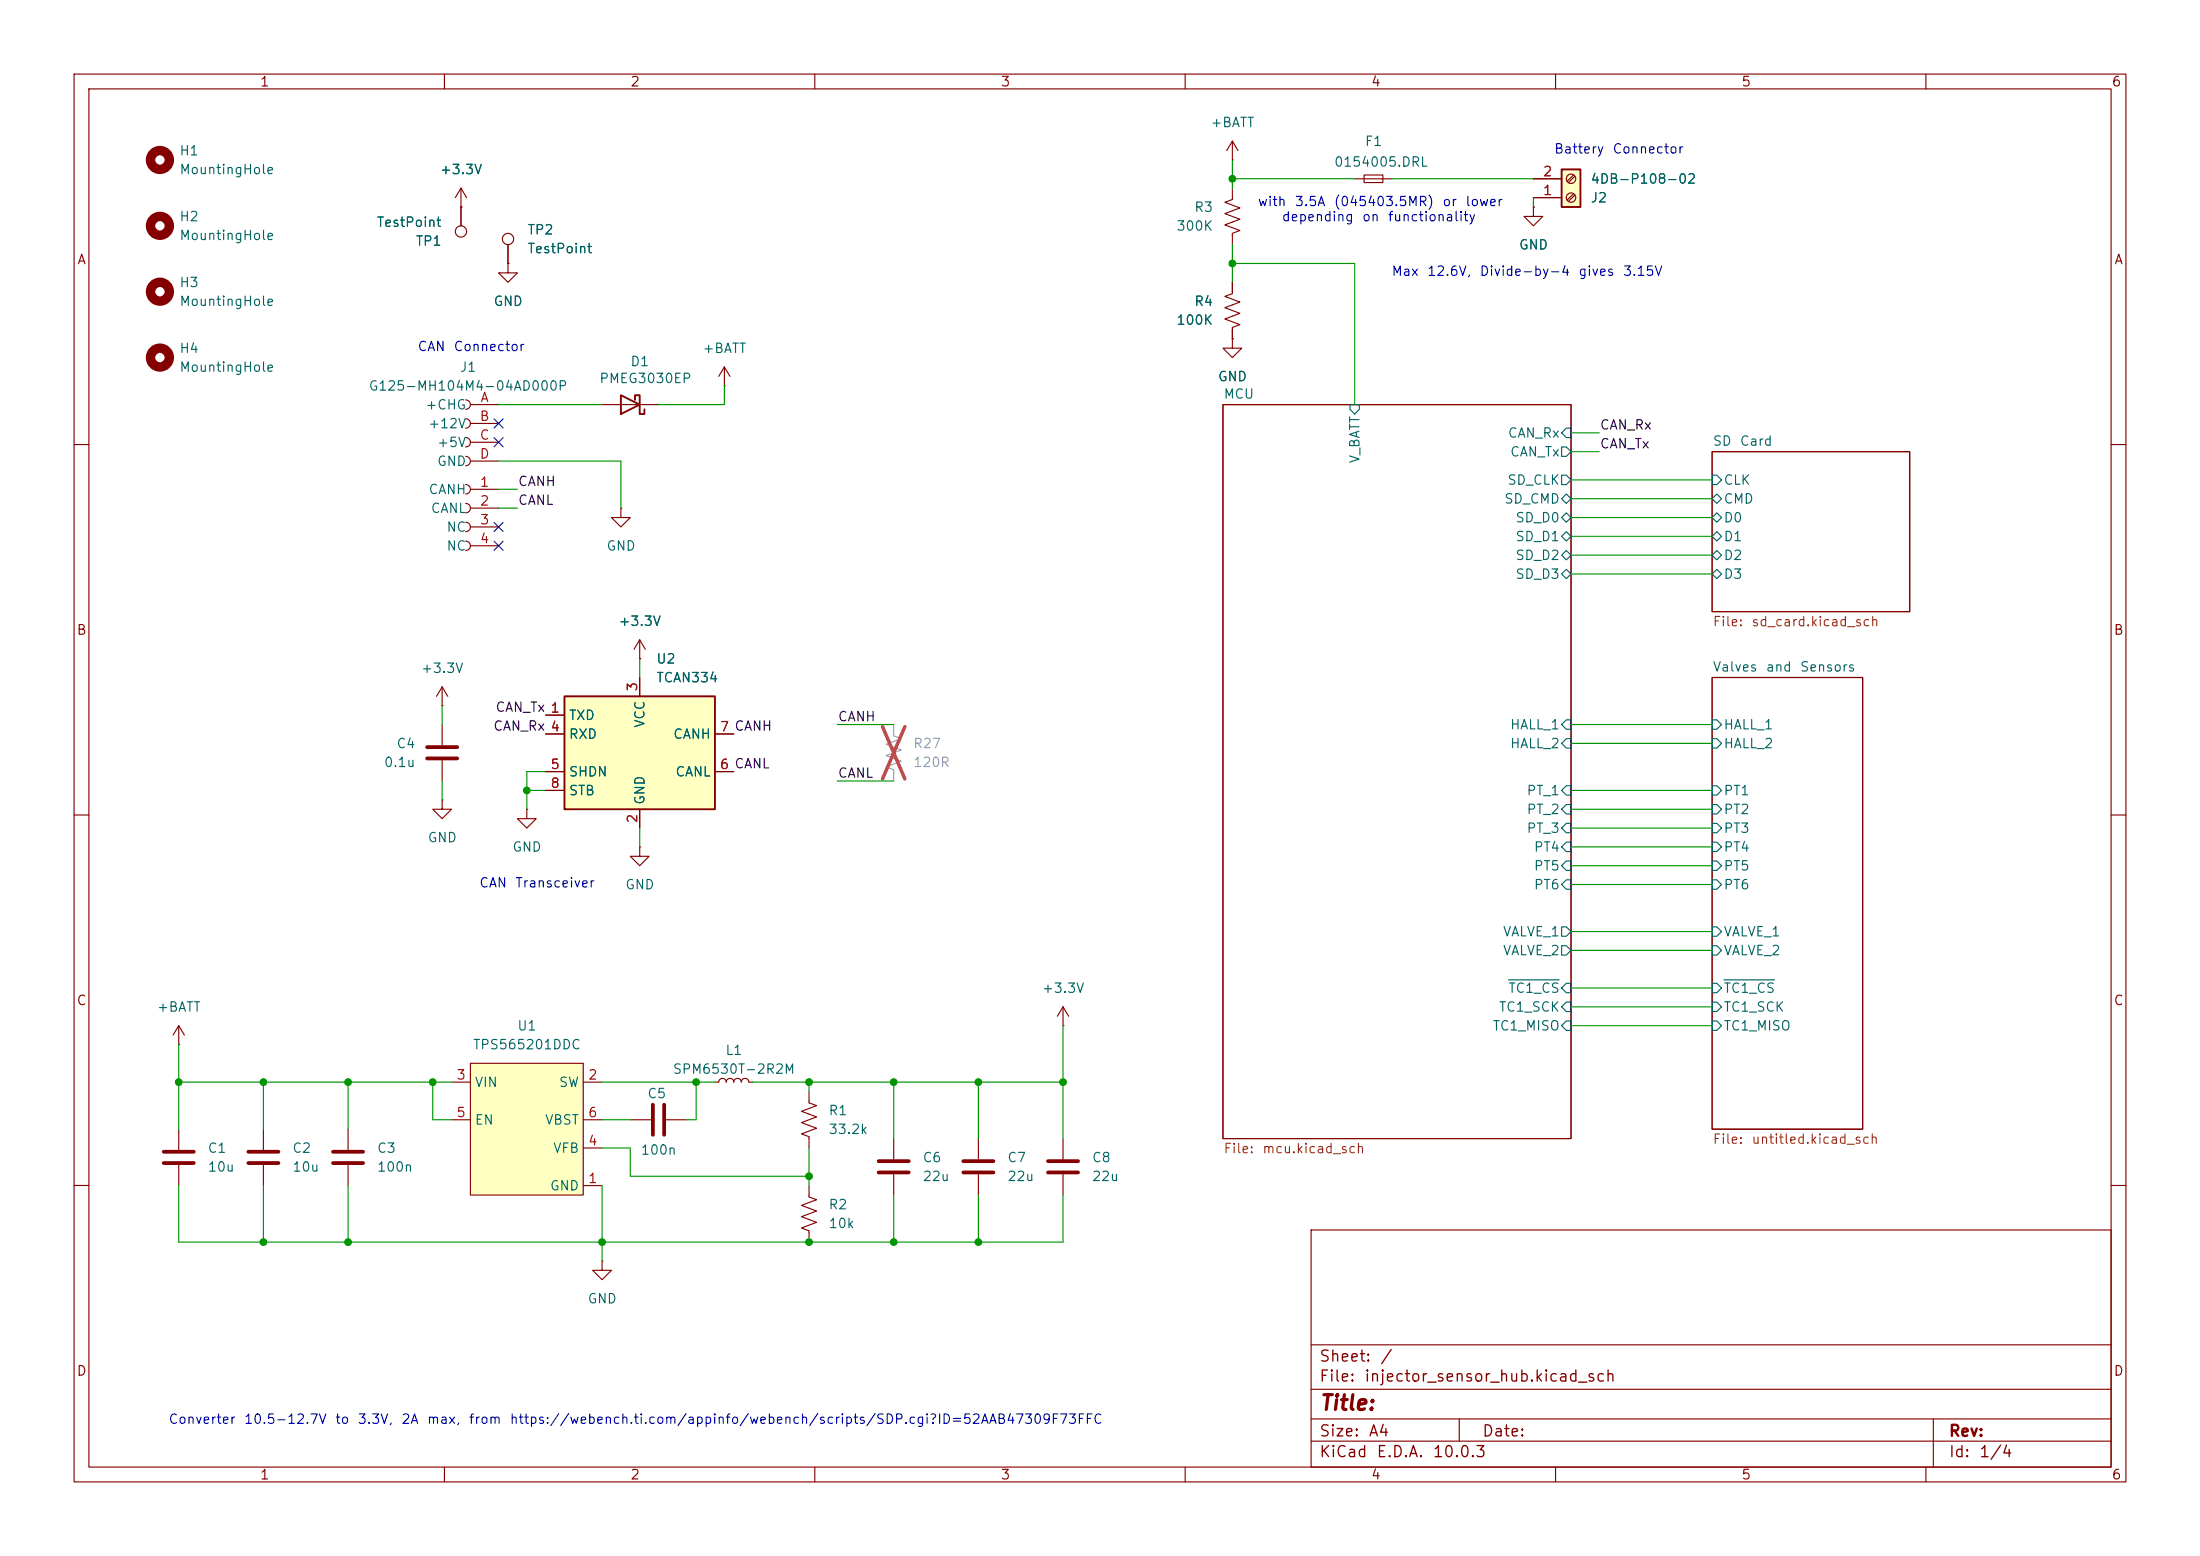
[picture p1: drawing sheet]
<svg xmlns="http://www.w3.org/2000/svg" width="297mm" height="210mm" viewBox="0 0 297 210" stroke-linecap="round" stroke-linejoin="round" font-family="sans-serif">
<g fill="none" stroke="#840000" stroke-width=".15">
<path d="M10 10h277v190h-277zM12 12h273v186h-273zM60 10v2M110 10v2M160 10v2M210 10v2M260 10v2M207 27.9v1.3h1.3l-1.3 1.3-1.3-1.3h1.3M207 27.9h.1M165.1 54.6h47v99.1h-47zM10 60h2M231.1 61h26.7v21.6h-26.7z"/>
<path d="M285 60h2M231.1 91.4h20.4v61h-20.4zM10 110h2M71.1 109.2v1.3h1.3l-1.3 1.3-1.3-1.3h1.3M71.1 109.2h.1M285 110h2M47 152.4v2.8M47 157.2v2.8M10 160h2M177 166h108v32h-108zM285 160h2M60 198v2"/>
<path d="M110 198v2M160 198v2M177 194.5h108M177 191.5h108M177 187.5h108M177 181.5h108M197 191.5v3M210 198v2M260 198v2M261 191.5v6.5"/>
</g>
<g fill="none" stroke="#006464" stroke-width=".15">
<path d="M182.2 54.6h1.3v.6l-.6 .7-.7-.7zM211.5 57.8h.6v1.3h-.6l-.7-.7zM210.8 64.1h.7l.6 .7-.6 .6h-.7zM210.8 67.3l.7-.6 .6 .6-.6 .6zM210.8 60.3h.7l.6 .7-.6 .6h-.7zM210.8 69.9l.7-.7 .6 .7-.6 .6zM210.8 72.4l.7-.6 .6 .6-.6 .6zM210.8 74.9l.7-.6 .6 .6-.6 .7zM210.8 77.5l.7-.7 .6 .7-.6 .6zM231.1 64.1h.7l.6 .7-.6 .6h-.7zM231.1 67.3l.7-.6 .6 .6-.6 .6zM231.1 69.9l.7-.7 .6 .7-.6 .6z"/>
<path d="M231.1 74.9l.7-.6 .6 .6-.6 .7zM231.1 77.5l.7-.7 .6 .7-.6 .6zM231.8 71.8l.6 .6-.6 .6-.7-.6zM211.5 97.2h.6v1.2h-.6l-.7-.6zM211.5 99.7h.6v1.3h-.6l-.7-.7zM231.1 97.2h.7l.6 .6-.6 .6h-.7zM231.1 99.7h.7l.6 .6-.6 .7h-.7zM211.5 106h.6v1.3h-.6l-.7-.6zM211.5 108.6h.6v1.3h-.6l-.7-.7zM211.5 111.1h.6v1.3h-.6l-.7-.6zM211.5 118.7h.6v1.3h-.6l-.7-.6zM211.5 113.7h.6v1.2h-.6l-.7-.6z"/>
<path d="M211.5 116.2h.6v1.3h-.6l-.7-.7zM231.1 106h.7l.6 .7-.6 .6h-.7zM231.1 108.6h.7l.6 .6-.6 .7h-.7zM231.1 111.1h.7l.6 .7-.6 .6h-.7zM231.1 116.2h.7l.6 .6-.6 .7h-.7zM231.1 118.7h.7l.6 .7-.6 .6h-.7zM231.1 113.7h.7l.6 .6-.6 .6h-.7zM203.7 132.2h6.8M210.8 127.6h.7l.6 .7-.6 .6h-.7zM210.8 125.1h.7l.6 .6-.6 .7h-.7zM211.5 132.7h.6v1.3h-.6l-.7-.6zM211.5 137.8h.6v1.3h-.6l-.7-.7z"/>
<path d="M211.5 135.3h.6v1.2h-.6l-.7-.6zM231.1 135.3h.7l.6 .6-.6 .6h-.7zM231.1 132.7h.7l.6 .7-.6 .6h-.7zM231.1 125.1h.7l.6 .6-.6 .7h-.7zM231.1 137.8h.7l.6 .6-.6 .7h-.7zM231.1 127.6h.7l.6 .7-.6 .6h-.7zM232.7 132.2h6.9"/>
</g>
<path d="M45 155.4h4M45 157h4" fill="none" stroke="#840000" stroke-width=".51"/>
<path d="M76.2 94h20.3v15.2h-20.3z" fill="#ffffc2"/>
<path d="M76.2 94h20.3v15.2h-20.3z" fill="none" stroke="#840000" stroke-width=".25"/>
<g fill="none" stroke="#840000" stroke-width=".15">
<path d="M59.7 95.3h.1M59.7 92.7l-.8 1.3M59.7 92.7l.8 1.3M59.7 92.7v2.6M73.7 96.5h2.5M73.7 99.1h2.5M86.4 91.4v2.6M96.5 99.1h2.6M73.7 104.1h2.5M73.7 106.7h2.5M86.4 114.3v1.3h1.2l-1.2 1.2-1.3-1.2h1.3M86.4 114.3h.1"/>
<path d="M86.4 109.2v2.6M96.5 104.1h2.6M143.5 138.4h.1M143.5 135.9l-.8 1.3M143.5 135.9l.8 1.3M143.5 135.9v2.5M96.5 146.1h.5a.51 .51 0 0 1 .5-.6 .51 .51 0 0 1 .5 .6 .51 .51 0 0 1 .6-.6 .51 .51 0 0 1 .5 .6 .51 .51 0 0 1 .5-.6 .51 .51 0 0 1 .5 .6 .51 .51 0 0 1 .5-.6 .51 .51 0 0 1 .5 .6h.5"/>
</g>
<path d="M210.8 22.9h2.6v5h-2.6z" fill="#ffffc2"/>
<path d="M210.8 22.9h2.6v5h-2.6zM83.8 53.3l2.6 1.3-2.6 1.3zM85.7 54v-.7h.7v2.6h.6v-.7" fill="none" stroke="#840000" stroke-width=".25"/>
<g fill="none" stroke="#840000" stroke-width=".15">
<path d="M68.6 33v2.6M207 26.7h3.8M207 24.1h3.8M212.4 26.2l-.8 .8M212.4 23.6l-.8 .9M212.6 26.3l-.9 .9M212.6 23.8l-.9 .8M81.3 54.6h7.6M86.4 88.9h.1M86.4 86.4l-.8 1.2M86.4 86.4l.7 1.2M86.4 86.4v2.5"/>
<path d="M120.6 153.7v2.8M120.6 158.5v2.8"/>
<circle cx="68.6" cy="32.3" r=".76"/>
<circle cx="212.1" cy="26.7" r=".63"/>
<circle cx="212.1" cy="24.1" r=".63"/>
</g>
<path d="M118.6 156.7h4.1M118.6 158.2h4.1" fill="none" stroke="#840000" stroke-width=".51"/>
<path d="M63.5 143.5h15.2v17.8h-15.2z" fill="#ffffc2"/>
<g fill="none" stroke="#840000" stroke-width=".15">
<path d="M166.4 19.1l-.8 1.2M166.4 19.1l.7 1.2M166.4 19.1v2.5M62.2 27.9h.1M62.2 25.4l-.7 1.3M62.2 25.4l.8 1.3M62.2 25.4v5.1M68.6 35.6v1.2h1.2l-1.2 1.3-1.3-1.3h1.3M68.6 35.6h.1M68.6 33v2.6M166.4 21.6h.1M166.4 25.4v1.5l-1 .4 2 .8-2 .7 2 .8-2 .8 2 .7-1 .4v1.5"/>
<path d="M166.4 38.1v1.5l-1 .4 2 .8-2 .7 2 .8-2 .8 2 .7-1 .4v1.5M182.9 24.1h5.1M184.1 23.6h2.6v1h-2.6zM207 27.9h.1M207 24.1h3.8M207 26.7h3.8M62.9 54a.64 .64 0 0 1 .6 .6 .64 .64 0 0 1-.6 .6M62.9 56.5a.64 .64 0 0 1 .6 .7 .64 .64 0 0 1-.6 .6M62.9 59.1a.64 .64 0 0 1 .6 .6 .64 .64 0 0 1-.6 .6M63.5 54.6h3.8M63.5 57.2h3.8M63.5 59.7h3.8"/>
<path d="M97.8 52.1h.1M97.8 49.5l-.8 1.3M97.8 49.5l.8 1.3M97.8 49.5v2.6M166.4 45.7v1.3h1.2l-1.2 1.3-1.3-1.3h1.3M166.4 45.7h.1M62.9 61.6a.64 .64 0 0 1 .6 .6 .64 .64 0 0 1-.6 .7M62.9 65.4a.64 .64 0 0 1 .6 .6 .64 .64 0 0 1-.6 .7M62.9 67.9a.64 .64 0 0 1 .6 .7 .64 .64 0 0 1-.6 .6M62.9 70.5a.64 .64 0 0 1 .6 .6 .64 .64 0 0 1-.6 .7M62.9 73a.64 .64 0 0 1 .6 .7 .64 .64 0 0 1-.6 .6M63.5 66h3.8"/>
<path d="M63.5 68.6h3.8M63.5 71.1h3.8M63.5 73.7h3.8M63.5 62.2h3.8M83.8 68.6v1.3h1.3l-1.3 1.2-1.3-1.2h1.3M83.8 68.6h.1M59.7 97.8v2.8M73.7 96.5h2.5M73.7 99.1h2.5M86.4 88.9h.1M86.4 91.4v2.6M96.5 99.1h2.6"/>
<path d="M59.7 108v1.2h1.3l-1.3 1.3-1.3-1.3h1.3M59.7 108h.1M59.7 102.6v2.8M73.7 104.1h2.5M73.7 106.7h2.5M86.4 109.2v2.6M96.5 104.1h2.6M24.1 138.4l-.7 1.3M24.1 138.4l.8 1.3M24.1 138.4v2.6M24.1 141h.1M24.1 152.4v2.8"/>
<path d="M24.1 157.2v2.8M35.6 152.4v2.8M35.6 157.2v2.8M61 146.1h2.5M61 151.1h2.5M63.5 143.5h15.2v17.8h-15.2zM78.7 146.1h2.6M78.7 154.9h2.6M78.7 151.1h2.6M85.1 151.1h2.8M89.9 151.1h2.8M109.2 147.3v1.5l1 .4-2 .8 2 .7-2 .8 2 .8-2 .7 1 .4v1.5"/>
<path d="M132.1 153.7v2.8M132.1 158.5v2.8M143.5 153.7v2.8M143.5 158.5v2.8M78.7 160h2.6M81.3 170.2v1.3h1.2l-1.2 1.2-1.3-1.2h1.3M81.3 170.2h.1M109.2 160v1.5l1 .4-2 .8 2 .7-2 .8 2 .8-2 .7 1 .4v1.5"/>
<circle cx="62.2" cy="31.2" r=".76"/>
</g>
<g fill="none" stroke="#840000" stroke-width="1.3">
<circle cx="21.6" cy="30.5" r="1.27"/>
<circle cx="21.6" cy="39.4" r="1.27"/>
<circle cx="21.6" cy="21.6" r="1.27"/>
<circle cx="21.6" cy="48.3" r="1.27"/>
</g>
<path d="M57.7 100.8h4M57.7 102.4h4M22.1 155.4h4.1M22.1 157h4.1M33.5 155.4h4.1M33.5 157h4.1M88.1 149.1v4.1M89.7 149.1v4.1M130 156.7h4.1M130 158.2h4.1M141.5 156.7h4M141.5 158.2h4" fill="none" stroke="#840000" stroke-width=".51"/>
<path d="M120.6 97.8v1.5l1.1 .4-2.1 .8 2.1 .7-2.1 .8 2.1 .7-2.1 .8 1 .4v1.5" fill="none" stroke="#a1a1a1" stroke-width=".15"/>
<path d="M119.1 98.1l3.1 7M122.2 98.1l-3.1 7" fill="none" stroke="#e12e31" stroke-width=".46"/>
<g fill="none" stroke="#009600" stroke-width=".15">
<path d="M166.4 21.6v3.8M166.4 33v5.1M166.4 24.1h16.5M166.4 35.6h16.5v19M188 24.1h19M207 26.7v1.2M67.3 54.6h14M97.8 52.1v2.5h-8.9M212.1 58.4h3.8M67.3 62.2h16.5v6.4M67.3 66h2.5M67.3 68.6h2.5"/>
<path d="M212.1 61h3.8M212.1 64.8h19M212.1 74.9h19M212.1 69.9h19M212.1 72.4h19M212.1 67.3h19M212.1 77.5h19M59.7 95.3v2.5M86.4 88.9v2.5M113 97.8h7.6M212.1 97.8h19M59.7 105.4v2.6"/>
<path d="M71.1 106.7h2.6M73.7 104.1h-2.6v5.1M86.4 111.8v2.5M113 105.4h7.6M212.1 106.7h19M212.1 109.2h19M212.1 111.8h19M212.1 119.4h19M212.1 116.8h19M212.1 114.3h19M212.1 100.3h19M143.5 138.4v15.3"/>
<path d="M212.1 133.4h19M212.1 128.3h19M212.1 138.4h19M212.1 135.9h19M212.1 125.7h19M24.1 141v11.4M24.1 146.1h36.9M35.6 146.1v6.3M47 146.1v6.3M58.4 146.1v5h2.6M81.3 154.9h3.8v3.9h24.1M81.3 146.1h15.2"/>
<path d="M81.3 151.1h3.8M94 146.1v5h-1.3M101.6 146.1h41.9M109.2 146.1v1.2M109.2 154.9v5.1M120.6 146.1v7.6M132.1 146.1v7.6M24.1 160v7.6h119.4v-6.3M35.6 160v7.6M47 160v7.6M81.3 160v10.2M120.6 161.3v6.3"/>
<path d="M132.1 161.3v6.3"/>
</g>
<path d="M66.7 59.1l1.2 1.2M66.7 56.5l1.2 1.3M67.9 59.1l-1.2 1.2M67.9 56.5l-1.2 1.3M66.7 70.5l1.2 1.2M66.7 73.1l1.2 1.2M67.9 70.5l-1.2 1.2M67.9 73.1l-1.2 1.2" fill="none" stroke="#000084" stroke-width=".15"/>
<g fill="#009600" stroke="#009600" stroke-width=".14">
<circle cx="143.5" cy="146.1" r=".46"/>
<circle cx="132.1" cy="146.1" r=".46"/>
<circle cx="35.6" cy="146.1" r=".46"/>
<circle cx="71.1" cy="106.7" r=".46"/>
<circle cx="47" cy="146.1" r=".46"/>
<circle cx="58.4" cy="146.1" r=".46"/>
<circle cx="109.2" cy="158.8" r=".46"/>
<circle cx="81.3" cy="167.6" r=".46"/>
<circle cx="109.2" cy="167.6" r=".46"/>
<circle cx="94" cy="146.1" r=".46"/>
<circle cx="109.2" cy="146.1" r=".46"/>
<circle cx="47" cy="167.6" r=".46"/>
<circle cx="24.1" cy="146.1" r=".46"/>
<circle cx="35.6" cy="167.6" r=".46"/>
<circle cx="166.4" cy="24.1" r=".46"/>
<circle cx="166.4" cy="35.6" r=".46"/>
<circle cx="132.1" cy="167.6" r=".46"/>
<circle cx="120.6" cy="167.6" r=".46"/>
<circle cx="120.6" cy="146.1" r=".46"/>
</g>
<text font-size="2" fill="#840000" x="178" y="190.8">Title:</text>
<g font-size="1.5" fill="#840000">
<text x="178" y="184.2">Sheet:</text>
<text x="186.2" y="184.2">/</text>
<text x="178" y="186.9">File:</text>
<text x="184.1" y="186.9">injector_sensor_hub.kicad_sch</text>
<text x="178" y="197.1">KiCad</text>
<text x="178" y="194.3">Size:</text>
<text x="184.7" y="194.3">A4</text>
<text x="185.7" y="197.1">E.D.A.</text>
<text x="193.3" y="197.1">10.0.3</text>
<text x="200" y="194.3">Date:</text>
<text x="263" y="194.3">Rev:</text>
<text x="263" y="197.1">Id:</text>
<text x="267.1" y="197.1">1/4</text>
</g>
<g font-size="1.3" fill="#840000">
<text x="35" y="12">1</text>
<text x="85" y="12">2</text>
<text x="135" y="12">3</text>
<text x="185" y="12">4</text>
<text x="235" y="12">5</text>
<text x="285" y="12">6</text>
<text x="10.3" y="36">A</text>
<text x="285.3" y="36">A</text>
<text x="10.3" y="86">B</text>
<text x="285.3" y="86">B</text>
<text x="10.3" y="136">C</text>
<text x="285.3" y="136">C</text>
<text x="10.3" y="186">D</text>
<text x="285.3" y="186">D</text>
<text x="35" y="200">1</text>
<text x="85" y="200">2</text>
<text x="135" y="200">3</text>
<text x="185" y="200">4</text>
<text x="235" y="200">5</text>
<text x="285" y="200">6</text>
</g>
<g font-size="1.3" fill="#006464">
<text x="163.3" y="17.5">+BATT</text>
<text x="24.1" y="21.3">H1</text>
<text x="24.1" y="23.8">MountingHole</text>
<text x="59.3" y="23.8">+3.3V</text>
<text x="180" y="22.8">0154005.DRL</text>
<text x="184.2" y="20">F1</text>
<text x="161.1" y="28.9">R3</text>
<text x="214.6" y="27.6">J2</text>
<text x="214.6" y="25.1">4DB-P108-02</text>
<text x="24.1" y="30.2">H2</text>
<text x="24.1" y="32.7">MountingHole</text>
<text x="50.8" y="30.9">TestPoint</text>
<text x="56" y="33.5">TP1</text>
<text x="71.1" y="32">TP2</text>
<text x="71.1" y="34.5">TestPoint</text>
<text x="158.7" y="31.5">300K</text>
<text x="205" y="34">GND</text>
<text x="24.1" y="39.1">H3</text>
<text x="24.1" y="41.6">MountingHole</text>
<text x="66.5" y="41.6">GND</text>
<text x="161.1" y="41.6">R4</text>
<text x="24.1" y="48">H4</text>
<text x="94.8" y="48">+BATT</text>
<text x="158.7" y="44.2">100K</text>
<text x="24.1" y="50.5">MountingHole</text>
<text x="49.7" y="53">G125-MH104M4-04AD000P</text>
<text x="62" y="50.5">J1</text>
<text x="80.8" y="52">PMEG3030EP</text>
<text x="85" y="49.7">D1</text>
<text x="164.3" y="51.8">GND</text>
<text x="57.3" y="55.6">+CHG</text>
<text x="57.7" y="58.1">+12V</text>
<text x="165.1" y="54.1">MCU</text>
<text x="203.5" y="59.4">CAN_Rx</text>
<text x="58.9" y="60.7">+5V</text>
<text x="58.9" y="63.2">GND</text>
<text x="183.9" y="62.6" transform="rotate(-90 183.9 62.6)">V_BATT</text>
<text x="203.4" y="65.7">SD_CLK</text>
<text x="203.8" y="61.9">CAN_Tx</text>
<text x="231.1" y="60.5">SD</text>
<text x="232.6" y="65.7">CLK</text>
<text x="234.8" y="60.5">Card</text>
<text x="57.8" y="67">CANH</text>
<text x="58.1" y="69.6">CANL</text>
<text x="203" y="68.3">SD_CMD</text>
<text x="204.5" y="70.8">SD_D0</text>
<text x="232.6" y="68.3">CMD</text>
<text x="232.6" y="70.8">D0</text>
<text x="60.2" y="72.1">NC</text>
<text x="60.2" y="74.6">NC</text>
<text x="81.8" y="74.6">GND</text>
<text x="204.5" y="73.4">SD_D1</text>
<text x="204.5" y="75.9">SD_D2</text>
<text x="232.6" y="73.4">D1</text>
<text x="232.6" y="75.9">D2</text>
<text x="204.5" y="78.4">SD_D3</text>
<text x="232.6" y="78.4">D3</text>
<text x="83.4" y="84.8">+3.3V</text>
<text x="88.5" y="89.9">U2</text>
<text x="56.7" y="91.1">+3.3V</text>
<text x="88.5" y="92.4">TCAN334</text>
<text x="231.1" y="91">Valves</text>
<text x="238.3" y="91">and</text>
<text x="242.9" y="91">Sensors</text>
<text x="53.4" y="101.3">C4</text>
<text x="76.7" y="97.5">TXD</text>
<text x="76.7" y="100">RXD</text>
<text x="87.3" y="98.3" transform="rotate(-90 87.3 98.3)">VCC</text>
<text x="90.8" y="100">CANH</text>
<text x="203.8" y="98.8">HALL_1</text>
<text x="203.8" y="101.3">HALL_2</text>
<text x="232.6" y="98.8">HALL_1</text>
<text x="232.6" y="101.3">HALL_2</text>
<text x="51.7" y="103.8">0.1u</text>
<text x="76.7" y="105.1">SHDN</text>
<text x="76.7" y="107.7">STB</text>
<text x="91.1" y="105.1">CANL</text>
<text x="206" y="107.7">PT_1</text>
<text x="232.6" y="107.7">PT1</text>
<text x="87.3" y="108.7" transform="rotate(-90 87.3 108.7)">GND</text>
<text x="206" y="110.2">PT_2</text>
<text x="206" y="112.7">PT_3</text>
<text x="232.6" y="110.2">PT2</text>
<text x="232.6" y="112.7">PT3</text>
<text x="57.7" y="114">GND</text>
<text x="69.1" y="115.3">GND</text>
<text x="207" y="115.3">PT4</text>
<text x="207" y="117.8">PT5</text>
<text x="232.6" y="117.8">PT5</text>
<text x="232.6" y="115.3">PT4</text>
<text x="84.3" y="120.4">GND</text>
<text x="207" y="120.4">PT6</text>
<text x="232.6" y="120.4">PT6</text>
<text x="202.8" y="129.2">VALVE_2</text>
<text x="202.8" y="126.7">VALVE_1</text>
<text x="232.6" y="126.7">VALVE_1</text>
<text x="232.6" y="129.2">VALVE_2</text>
<text x="21.1" y="136.9">+BATT</text>
<text x="140.6" y="134.3">+3.3V</text>
<text x="202.3" y="136.9">TC1_SCK</text>
<text x="203.5" y="134.3">TC1_CS</text>
<text x="232.6" y="136.9">TC1_SCK</text>
<text x="232.6" y="134.3">TC1_CS</text>
<text x="63.8" y="141.9">TPS565201DDC</text>
<text x="69.7" y="139.4">U1</text>
<text x="97.8" y="142.7">L1</text>
<text x="201.4" y="139.4">TC1_MISO</text>
<text x="232.6" y="139.4">TC1_MISO</text>
<text x="64" y="147">VIN</text>
<text x="75.4" y="147">SW</text>
<text x="87.3" y="148.5">C5</text>
<text x="90.7" y="145.2">SPM6530T-2R2M</text>
<text x="27.9" y="155.9">C1</text>
<text x="39.4" y="155.9">C2</text>
<text x="50.8" y="155.9">C3</text>
<text x="64" y="152.1">EN</text>
<text x="73.5" y="152.1">VBST</text>
<text x="74.6" y="155.9">VFB</text>
<text x="111.8" y="150.8">R1</text>
<text x="111.8" y="153.4">33.2k</text>
<text x="27.9" y="158.5">10u</text>
<text x="39.4" y="158.5">10u</text>
<text x="50.8" y="158.5">100n</text>
<text x="74.2" y="161">GND</text>
<text x="86.4" y="156.2">100n</text>
<text x="124.5" y="157.2">C6</text>
<text x="124.5" y="159.7">22u</text>
<text x="135.9" y="157.2">C7</text>
<text x="135.9" y="159.7">22u</text>
<text x="147.3" y="157.2">C8</text>
<text x="147.3" y="159.7">22u</text>
<text x="111.8" y="163.5">R2</text>
<text x="111.8" y="166.1">10k</text>
<text x="79.2" y="176.2">GND</text>
</g>
<g font-size="1.3" fill="#0000c2">
<text x="209.7" y="21">Battery</text>
<text x="217.6" y="21">Connector</text>
<text x="169.7" y="28.1">with</text>
<text x="174.7" y="28.1">3.5A</text>
<text x="180" y="28.1">(045403.5MR)</text>
<text x="194.6" y="28.1">or</text>
<text x="197.7" y="28.1">lower</text>
<text x="172.9" y="30.2">depending</text>
<text x="183.8" y="30.2">on</text>
<text x="187.3" y="30.2">functionality</text>
<text x="187.8" y="37.6">Max</text>
<text x="192.6" y="37.6">12.6V,</text>
<text x="199.7" y="37.6">Divide-by-4</text>
<text x="213" y="37.6">gives</text>
<text x="219" y="37.6">3.15V</text>
<text x="56.3" y="47.7">CAN</text>
<text x="61.2" y="47.7">Connector</text>
<text x="64.6" y="120.1">CAN</text>
<text x="69.5" y="120.1">Transceiver</text>
<text x="22.7" y="192.5">Converter</text>
<text x="32.8" y="192.5">10.5-12.7V</text>
<text x="45.1" y="192.5">to</text>
<text x="48.2" y="192.5">3.3V,</text>
<text x="54.1" y="192.5">2A</text>
<text x="57.6" y="192.5">max,</text>
<text x="63.2" y="192.5">from</text>
<text x="68.7" y="192.5">https://webench.ti.com/appinfo/webench/scripts/SDP.cgi?ID=52AAB47309F73FFC</text>
</g>
<g font-size="1.3" fill="#a90000">
<text x="208.2" y="26.6">1</text>
<text x="208.2" y="24.1">2</text>
<text x="64.7" y="57.1">B</text>
<text x="64.7" y="59.7">C</text>
<text x="64.8" y="54.6">A</text>
<text x="64.7" y="62.2">D</text>
<text x="64.7" y="66">1</text>
<text x="64.7" y="68.6">2</text>
<text x="64.7" y="71.1">3</text>
<text x="64.7" y="73.6">4</text>
<text x="86.3" y="93.4" transform="rotate(-90 86.3 93.4)">3</text>
<text x="74.2" y="96.5">1</text>
<text x="74.2" y="99">4</text>
<text x="97.1" y="99">7 CANH</text>
<text x="97.1" y="99">7</text>
<text x="74.2" y="104.1">5</text>
<text x="74.2" y="106.7">8</text>
<text x="97.1" y="104.1">6 CANL</text>
<text x="97.1" y="104.1">6</text>
<text x="86.3" y="111.2" transform="rotate(-90 86.3 111.2)">2</text>
<text x="61.5" y="146">3</text>
<text x="79.3" y="146">2</text>
<text x="61.5" y="151.1">5</text>
<text x="79.3" y="154.9">4</text>
<text x="79.3" y="151.1">6</text>
<text x="79.3" y="160">1</text>
</g>
<g font-size="1.3" fill="#0f0f0f">
<text x="215.9" y="58.3">CAN_Rx</text>
<text x="69.8" y="65.9">CANH</text>
<text x="215.9" y="60.8">CAN_Tx</text>
<text x="69.8" y="68.5">CANL</text>
<text x="66.5" y="98.9">CAN_Rx 4</text>
<text x="66.8" y="96.4">CAN_Tx 1</text>
<text x="113" y="97.7">CANH</text>
<text x="113" y="105.3">CANL</text>
</g>
<g font-size="1.3" fill="#725600">
<text x="231.1" y="84.8">File:</text>
<text x="236.4" y="84.8">sd_card.kicad_sch</text>
<text x="165.1" y="156">File:</text>
<text x="170.3" y="156">mcu.kicad_sch</text>
<text x="231.1" y="154.7">File:</text>
<text x="236.4" y="154.7">untitled.kicad_sch</text>
</g>
<g font-size="1.3" fill="#989898">
<text x="123.2" y="101.3">R27</text>
<text x="123.2" y="103.8">120R</text>
</g>
</svg>
